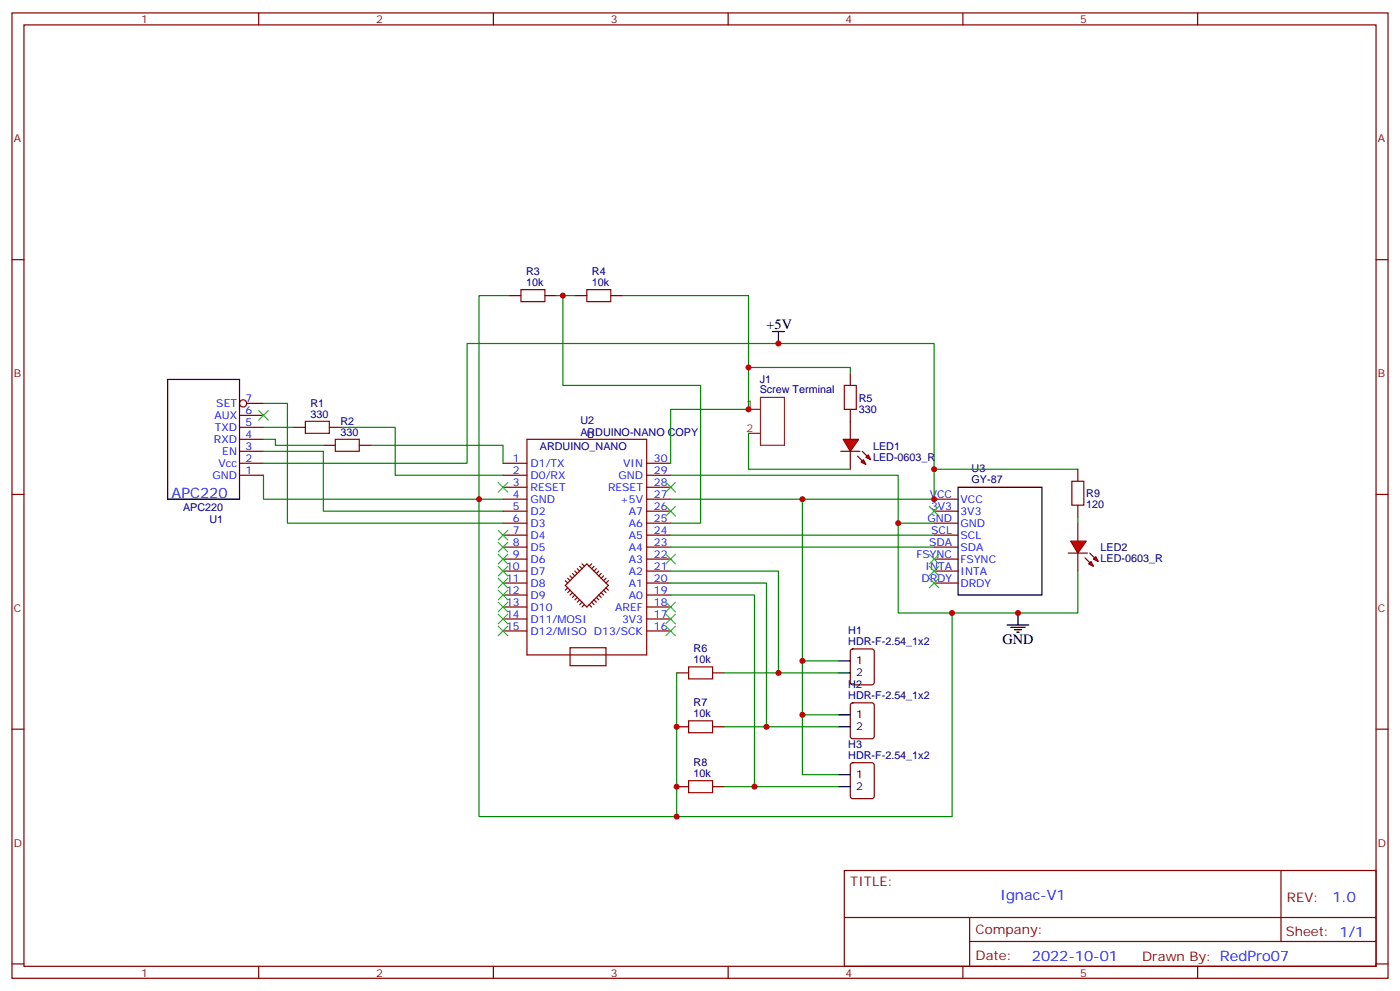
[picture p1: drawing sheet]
<svg xmlns="http://www.w3.org/2000/svg" width="412mm" height="292mm" viewBox="0 0 412 292" stroke-linecap="round" stroke-linejoin="round" font-family="sans-serif">
<g fill="none" stroke="#870000" stroke-width=".35">
<path d="M3.5 3.8h405.4v284.3h-405.4zM7.1 7.3h398.2v277.3h-398.2zM76.2 3.8v3.5M145.3 3.8v3.5M214.5 3.8v3.5M283.6 3.8v3.5M352.8 3.8v3.5M3.5 76.5h3.6M405.3 76.5h3.6M149.9 87.1h3.6M160.5 87.1h3.5M169.3 87.1h3.6"/>
<path d="M179.9 87.1h3.5M72.7 118.8h4.9M250.5 110v3.5M70.6 122.3h7M70.6 125.9h7M70.6 129.4h7M70.6 132.9h7M70.6 136.5h7M70.6 140h7M86.4 125.9h3.6M95.2 131.2h3.6M97 125.9h3.5"/>
<path d="M105.8 131.2h3.6M148.2 136.5h7M148.2 140h7M155.2 129.4h35.3v63.5h-35.3zM190.5 136.5h7.1M190.5 140h7.1M250.5 120.6v3.5M3.5 145.6h3.6M148.2 157.6h7M148.2 154.1h7M148.2 150.6h7M148.2 147h7"/>
<path d="M148.2 143.5h7M190.5 157.6h7.1M190.5 154.1h7.1M190.5 150.6h7.1M190.5 147h7.1M190.5 143.5h7.1M275.2 157.6h7M275.2 154.1h7M275.2 150.6h7M275.2 147h7M405.3 145.6h3.6M148.2 178.8h7"/>
<path d="M148.2 175.3h7M148.2 171.7h7M148.2 168.2h7M148.2 164.7h7M148.2 161.1h7M166.5 171l.7 .7M167.2 173.1l-.7 .7M167.2 170.3l.7 .7M167.9 173.8l-1.4-1.4 6.4-6.3 6.3 6.3-2.8 2.9M167.9 173.8l5 5 3.5-3.5M167.9 169.6l.7 .7M167.9 173.8l-.7 .8"/>
<path d="M168.6 168.9l.7 .7M168.6 174.6l-.7 .7M169.3 168.2l.7 .7M169.3 175.3l-.7 .7M170 167.5l.7 .7M170 176l-.7 .7M170.7 166.8l.7 .7M170.7 176.7l-.7 .7M171.4 166.1l.8 .7M171.4 177.4l-.7 .7M172.2 178.1l-.8 .7M173.6 178.1l.7 .7"/>
<path d="M174.3 177.4l.7 .7M174.3 166.1l-.7 .7M175 176.7l.7 .7M175 166.8l-.7 .7M175.7 176l.7 .7M175.7 167.5l-.7 .7M176.4 175.3l.7 .7M176.4 168.2l-.7 .7M177.1 174.6l.7 .7M177.1 168.9l-.7 .7M177.8 173.8l.7 .8M177.8 169.6l-.7 .7"/>
<path d="M178.5 173.1l.7 .7M178.5 170.3l-.7 .7M179.2 171l-.7 .7M190.5 178.8h7.1M190.5 175.3h7.1M190.5 171.7h7.1M190.5 168.2h7.1M190.5 164.7h7.1M190.5 161.1h7.1M275.2 171.7h7M275.2 168.2h7M275.2 164.7h7"/>
<path d="M275.2 161.1h7M148.2 182.3h7M148.2 185.8h7M167.9 190.8h10.6v5.3h-10.6zM190.5 182.3h7.1M190.5 185.8h7.1M3.5 214.8h3.6M405.3 214.8h3.6M248.7 256.4h156.6v28.2h-156.6zM377.3 256.4v20.9M248.7 270.2h156.5M285.6 277.3h119.6"/>
<path d="M285.6 270.2v14.2M3.5 283.9h3.6M76.2 284.6v3.5M145.3 284.6v3.5M214.5 284.6v3.5M283.6 284.6v3.5M352.8 284.6v3.5M405.3 283.9h3.6"/>
<circle cx="71.6" cy="118.8" r="1.06"/>
</g>
<path d="M227.5 97.6h3.6M229.3 97.6v3.6M49.4 111.8h21.2v35.2h-21.2zM282.2 143.5h24.7v31.8h-24.7z" fill="none" stroke="#000" stroke-width=".35"/>
<g fill="none" stroke="#3c3" stroke-width=".35">
<path d="M76.2 120.9l2.8 2.9M79 120.9l-2.8 2.9M146.8 142.1l2.8 2.8M149.6 142.1l-2.8 2.8M196.1 142.1l2.9 2.8M196.1 149.2l2.9 2.8M199 142.1l-2.9 2.8M199 149.2l-2.9 2.8M196.1 163.3l2.9 2.8M196.1 177.4l2.9 2.8M199 163.3l-2.9 2.8M199 177.4l-2.9 2.8"/>
<path d="M196.1 180.9l2.9 2.8M196.1 184.4l2.9 2.9M199 180.9l-2.9 2.8M199 184.4l-2.9 2.9"/>
</g>
<path d="M153.5 85.3h7v3.5h-7zM172.9 85.3h7v3.5h-7zM248.7 113.5h3.5v7.1h-3.5zM90 124.1h7v3.5h-7zM98.8 129.4h7v3.5h-7z" fill="none" stroke="#a10000" stroke-width=".35"/>
<path d="M149.9 87.1h-8.8v59.9M164 87.1h5.3M165.8 87.1v26.4h40.6v40.6h-8.8M183.4 87.1h37.1v33.5h-22.9v15.9M77.6 118.8h7.1v35.3h63.5M77.6 129.4h3.5v1.8h14.1M77.6 132.9h17.6v17.7h53M77.6 140v7h70.6M77.6 136.5h60v-35.3h137.6v45.8h-77.6M77.6 125.9h8.8M100.5 125.9h15.9v14.1h31.8M109.4 131.2h38.8v5.3" fill="none" stroke="#008700" stroke-width=".35"/>
<path d="M224 117.1h7.1v14.1h-7.1zM220.5 120.6h3.5M220.5 127.6h3.5" fill="none" stroke="#8c2424" stroke-width=".35"/>
<g fill="#f00" stroke="#870000" stroke-width=".35">
<path d="M248.4 129.4h4.5l-2.4 3.5z"/>
<path d="M247.6 132.9h5.7z"/>
</g>
<g fill="#870000" stroke="#870000" stroke-width=".35">
<path d="M254 132.9l1.4 1.4z"/>
<path d="M252.6 134.3l1.4 1.4z"/>
</g>
<g fill="#f00" stroke="#870000" stroke-width=".35">
<path d="M255.1 134.7l.7-.7 .7 1.4z"/>
<path d="M253.6 136.1l.8-.7 .7 1.4z"/>
</g>
<path d="M250.5 124.1v5.3M250.5 132.9v5.3M250.7 191.3l.5-.2h5.6l.7 .5v9.4l-.4 .7h-5.9l-.7-.4v-9.5zM250.7 207.2l.5-.2h5.6l.7 .4v9.5l-.4 .6-5.9 .1-.7-.5v-9.4zM250.7 224.9l.5-.3h5.6l.7 .5v9.4l-.4 .7h-5.9l-.7-.4v-9.4z" fill="none" stroke="#870000" stroke-width=".35"/>
<path d="M220.5 108.2h30v1.8M197.6 140h67v14.1h10.6M220.5 127.6v10.6h30M197.6 157.6h77.6M236.4 147v47.7M197.6 161.1h77.6M246.9 194.7h-10.5v15.8h10.5M236.4 210.5v17.7h10.5" fill="none" stroke="#008700" stroke-width=".35"/>
<path d="M273.8 149.2l2.8 2.8M276.6 149.2l-2.8 2.8M273.8 170.3l2.8 2.8M273.8 166.8l2.8 2.8M273.8 163.3l2.8 2.8M276.6 170.3l-2.8 2.8M276.6 166.8l-2.8 2.8M276.6 163.3l-2.8 2.8" fill="none" stroke="#3c3" stroke-width=".35"/>
<path d="M246.9 194.7h3.6M246.9 198.2h3.6M246.9 210.5h3.6M246.9 214.1h3.6M246.9 228.2h3.6M246.9 231.7h3.6" fill="none" stroke="#000" stroke-width=".35"/>
<g fill="#f00" stroke="#870000" stroke-width=".35">
<path d="M315.4 159.4h4.6l-2.5 3.5z"/>
<path d="M314.7 162.9h5.6z"/>
</g>
<g fill="#870000" stroke="#870000" stroke-width=".35">
<path d="M321 162.9l1.4 1.4z"/>
<path d="M319.6 164.3l1.4 1.4z"/>
</g>
<g fill="#f00" stroke="#870000" stroke-width=".35">
<path d="M322.1 164.7l.7-.7 .7 1.4z"/>
<path d="M320.7 166.1l.7-.7 .7 1.4z"/>
</g>
<path d="M317.5 138.2v3.5M317.5 148.8v3.5M317.5 154.1v5.3M317.5 162.9v5.3M199.3 198.2h3.5M209.9 198.2h3.5M199.3 214.1h3.5M209.9 214.1h3.5M199.3 231.7h3.5M209.9 231.7h3.5" fill="none" stroke="#870000" stroke-width=".35"/>
<path d="M275.2 138.2h42.3M141.1 147v93.5h58.2M264.6 154.1v26.5h52.9v-12.4M317.5 152.3v1.8M197.6 168.2h31.7v30h17.6M197.6 171.7h28.2v42.4h21.1M197.6 175.3h24.6v56.4h24.7M213.4 198.2h15.9M280.5 180.6v59.9h-81.2v-42.3M213.4 214.1h12.4M213.4 231.7h8.8" fill="none" stroke="#008700" stroke-width=".35"/>
<path d="M315.7 141.7h3.6v7.1h-3.6zM202.8 196.4h7.1v3.6h-7.1zM202.8 212.3h7.1v3.5h-7.1zM202.8 229.9h7.1v3.6h-7.1z" fill="none" stroke="#a10000" stroke-width=".35"/>
<path d="M296.7 184.1h6.3M297.7 184.8h4.3M298.8 185.5h2.1M299.5 186.2h.7M299.9 180.6v3.5" fill="none" stroke="#000" stroke-width=".35"/>
<g fill="none" stroke="#3c3" stroke-width=".35">
<path d="M146.8 156.2l2.8 2.8M146.8 159.7l2.8 2.9M149.6 156.2l-2.8 2.8M149.6 159.7l-2.8 2.9M146.8 163.3l2.8 2.8M146.8 166.8l2.8 2.8M146.8 170.3l2.8 2.8M146.8 173.8l2.8 2.9M146.8 177.4l2.8 2.8M149.6 163.3l-2.8 2.8M149.6 166.8l-2.8 2.8M149.6 170.3l-2.8 2.8"/>
<path d="M149.6 173.8l-2.8 2.9M149.6 177.4l-2.8 2.8M146.8 180.9l2.8 2.8M146.8 184.4l2.8 2.9M149.6 180.9l-2.8 2.8M149.6 184.4l-2.8 2.9"/>
</g>
<g fill="#c00">
<circle cx="141.1" cy="147" r=".88"/>
<circle cx="165.8" cy="87.1" r=".88"/>
<circle cx="229.3" cy="101.2" r=".88"/>
<circle cx="220.5" cy="108.2" r=".88"/>
<circle cx="220.5" cy="120.6" r=".88"/>
<circle cx="236.4" cy="210.5" r=".88"/>
<circle cx="275.2" cy="147" r=".88"/>
<circle cx="236.4" cy="147" r=".88"/>
<circle cx="236.4" cy="194.7" r=".88"/>
<circle cx="275.2" cy="138.2" r=".88"/>
<circle cx="264.6" cy="154.1" r=".88"/>
<circle cx="222.3" cy="231.7" r=".88"/>
<circle cx="225.8" cy="214.1" r=".88"/>
<circle cx="229.3" cy="198.2" r=".88"/>
<circle cx="199.3" cy="214.1" r=".88"/>
<circle cx="280.5" cy="180.6" r=".88"/>
<circle cx="199.3" cy="231.7" r=".88"/>
<circle cx="199.3" cy="240.5" r=".88"/>
<circle cx="299.9" cy="180.6" r=".88"/>
</g>
<g font-size="4.2">
<text x="225.8" y="96.9">+5V</text>
<text x="295.3" y="189.7">GND</text>
</g>
<g font-size="4.2" fill="#00f">
<text x="50.6" y="146.7">APC220</text>
<text x="294.6" y="265.2">Ignac-V1</text>
<text x="392.5" y="265.7">1.0</text>
<text x="304" y="283">2022-10-01</text>
</g>
<g font-size="3.9" fill="#800">
<text x="250.5" y="261">TITLE:</text>
<text x="379.1" y="265.7">REV:</text>
<text x="287.4" y="275.2">Company:</text>
<text x="378.7" y="275.8">Sheet: 1/1</text>
<text x="287.4" y="282.9">Date:</text>
<text x="336.4" y="282.9">Draw</text>
<text x="346.6" y="282.9">n By: RedPro07</text>
</g>
<g font-size="3.2" fill="#800">
<text x="41.6" y="6.8">1</text>
<text x="110.8" y="6.8">2</text>
<text x="179.9" y="6.8">3</text>
<text x="249.1" y="6.8">4</text>
<text x="318.2" y="6.8">5</text>
<text x="4.1" y="41.9">A</text>
<text x="405.9" y="41.9">A</text>
<text x="4.1" y="111.1">B</text>
<text x="405.9" y="111.1">B</text>
<text x="4.1" y="180.2">C</text>
<text x="405.9" y="180.2">C</text>
<text x="4.1" y="249.3">D</text>
<text x="405.9" y="249.3">D</text>
<text x="41.6" y="287.6">1</text>
<text x="110.8" y="287.6">2</text>
<text x="179.9" y="287.6">3</text>
<text x="249.1" y="287.6">4</text>
<text x="318.2" y="287.6">5</text>
</g>
<g font-size="3.2" fill="#000080">
<text x="155" y="81">R3</text>
<text x="174.4" y="81">R4</text>
<text x="155" y="84.2">10k</text>
<text x="174.4" y="84.2">10k</text>
<text x="223.8" y="112.7">J1</text>
<text x="91.5" y="119.8">R1</text>
<text x="223.8" y="115.9">Screw Terminal</text>
<text x="252.9" y="118.3">R5</text>
<text x="91.5" y="123">330</text>
<text x="100.3" y="125.1">R2</text>
<text x="171" y="125">U2</text>
<text x="252.9" y="121.5">330</text>
<text x="100.3" y="128.3">330</text>
<text x="170.9" y="128.3">ARDUINO-NANO COPY</text>
<text x="172.9" y="129">U</text>
<text x="159" y="132.5">ARDUINO_NANO</text>
<text x="257.2" y="135.6">LED-0603_R</text>
<text x="257.2" y="132.4">LED1</text>
<text x="286.2" y="142.4">GY-87</text>
<text x="286.2" y="139">U3</text>
<text x="320" y="149.8">120</text>
<text x="320" y="146.5">R9</text>
<text x="53.9" y="150.6">APC220</text>
<text x="61.7" y="153.9">U1</text>
<text x="324.2" y="165.6">LED-0603_R</text>
<text x="324.2" y="162.4">LED2</text>
<text x="249.9" y="190.1">HDR-F-2.54_1x2</text>
<text x="249.9" y="186.9">H1</text>
<text x="204.3" y="195.4">10k</text>
<text x="204.3" y="192.2">R6</text>
<text x="249.9" y="202.7">H2</text>
<text x="204.3" y="208">R7</text>
<text x="249.9" y="206">HDR-F-2.54_1x2</text>
<text x="204.3" y="211.2">10k</text>
<text x="249.9" y="220.4">H3</text>
<text x="204.3" y="225.7">R8</text>
<text x="249.9" y="223.6">HDR-F-2.54_1x2</text>
<text x="204.3" y="228.9">10k</text>
</g>
<g font-size="3.2" fill="#00f">
<text x="63.7" y="119.9">SET</text>
<text x="72.3" y="118.5">7</text>
<text x="63.2" y="123.4">AUX</text>
<text x="72.3" y="122">6</text>
<text x="72.3" y="125.5">5</text>
<text x="63" y="130.5">RXD</text>
<text x="63.3" y="126.9">TXD</text>
<text x="72.3" y="129">4</text>
<text x="64.4" y="137.5">Vcc</text>
<text x="65.5" y="134">EN</text>
<text x="72.3" y="132.6">3</text>
<text x="72.3" y="136.1">2</text>
<text x="151.1" y="136.1">1</text>
<text x="156.3" y="137.5">D1/TX</text>
<text x="183.6" y="137.5">VIN</text>
<text x="192.6" y="136.1">30</text>
<text x="62.6" y="141">GND</text>
<text x="72.3" y="139.6">1</text>
<text x="151.1" y="143.2">3</text>
<text x="151.1" y="139.6">2</text>
<text x="156.3" y="141">D0/RX</text>
<text x="182.2" y="141">GND</text>
<text x="192.6" y="139.6">29</text>
<text x="192.6" y="143.2">28</text>
<text x="151.1" y="146.7">4</text>
<text x="156.3" y="148.1">GND</text>
<text x="156.3" y="144.6">RESET</text>
<text x="179.1" y="144.6">RESET</text>
<text x="182.7" y="148.1">+5V</text>
<text x="192.6" y="146.7">27</text>
<text x="273.9" y="146.7">VCC</text>
<text x="282.9" y="148.1">VCC</text>
<text x="151.1" y="153.7">6</text>
<text x="151.1" y="150.2">5</text>
<text x="156.3" y="155.2">D3</text>
<text x="156.3" y="151.6">D2</text>
<text x="185.3" y="151.6">A7</text>
<text x="185.3" y="155.2">A6</text>
<text x="192.6" y="150.2">26</text>
<text x="192.6" y="153.7">25</text>
<text x="273.2" y="153.7">GND</text>
<text x="274.3" y="150.2">3V3</text>
<text x="282.9" y="151.6">3V3</text>
<text x="282.9" y="155.2">GND</text>
<text x="151.1" y="160.8">8</text>
<text x="151.1" y="157.3">7</text>
<text x="156.3" y="158.7">D4</text>
<text x="185.3" y="158.7">A5</text>
<text x="192.6" y="157.3">24</text>
<text x="192.6" y="160.8">23</text>
<text x="273.7" y="160.8">SDA</text>
<text x="274.3" y="157.3">SCL</text>
<text x="282.9" y="158.7">SCL</text>
<text x="149.1" y="167.9">10</text>
<text x="151.1" y="164.3">9</text>
<text x="156.3" y="165.7">D6</text>
<text x="156.3" y="162.2">D5</text>
<text x="185.3" y="162.2">A4</text>
<text x="185.3" y="165.7">A3</text>
<text x="192.6" y="164.3">22</text>
<text x="192.6" y="167.9">21</text>
<text x="269.9" y="164.3">FSYNC</text>
<text x="272.6" y="167.9">INTA</text>
<text x="282.9" y="162.2">SDA</text>
<text x="282.9" y="165.7">FSYNC</text>
<text x="149.1" y="171.4">11</text>
<text x="156.3" y="172.8">D8</text>
<text x="156.3" y="169.3">D7</text>
<text x="185.3" y="169.3">A2</text>
<text x="185.3" y="172.8">A1</text>
<text x="192.6" y="171.4">20</text>
<text x="271.4" y="171.4">DRDY</text>
<text x="282.9" y="169.3">INTA</text>
<text x="282.9" y="172.8">DRDY</text>
<text x="149.1" y="178.4">13</text>
<text x="149.1" y="174.9">12</text>
<text x="156.3" y="179.8">D10</text>
<text x="156.3" y="176.3">D9</text>
<text x="181.2" y="179.8">AREF</text>
<text x="185.3" y="176.3">A0</text>
<text x="192.6" y="174.9">19</text>
<text x="192.6" y="178.4">18</text>
<text x="149.1" y="182">14</text>
<text x="149.1" y="185.5">15</text>
<text x="156.3" y="183.4">D11/MOSI</text>
<text x="183.2" y="183.4">3V3</text>
<text x="192.6" y="182">17</text>
<text x="192.6" y="185.5">16</text>
<text x="156.3" y="186.9">D12/MISO D13/SCK</text>
</g>
<g font-size="3.2" fill="#8d2323">
<text x="219.9" y="120.2">1</text>
<text x="219.9" y="127.3">2</text>
</g>
<g font-size="3.2">
<text x="252.2" y="195.7">1</text>
<text x="252.2" y="199.2">2</text>
<text x="252.2" y="211.6">1</text>
<text x="252.2" y="215.1">2</text>
<text x="252.2" y="229.2">1</text>
<text x="252.2" y="232.8">2</text>
</g>
</svg>
